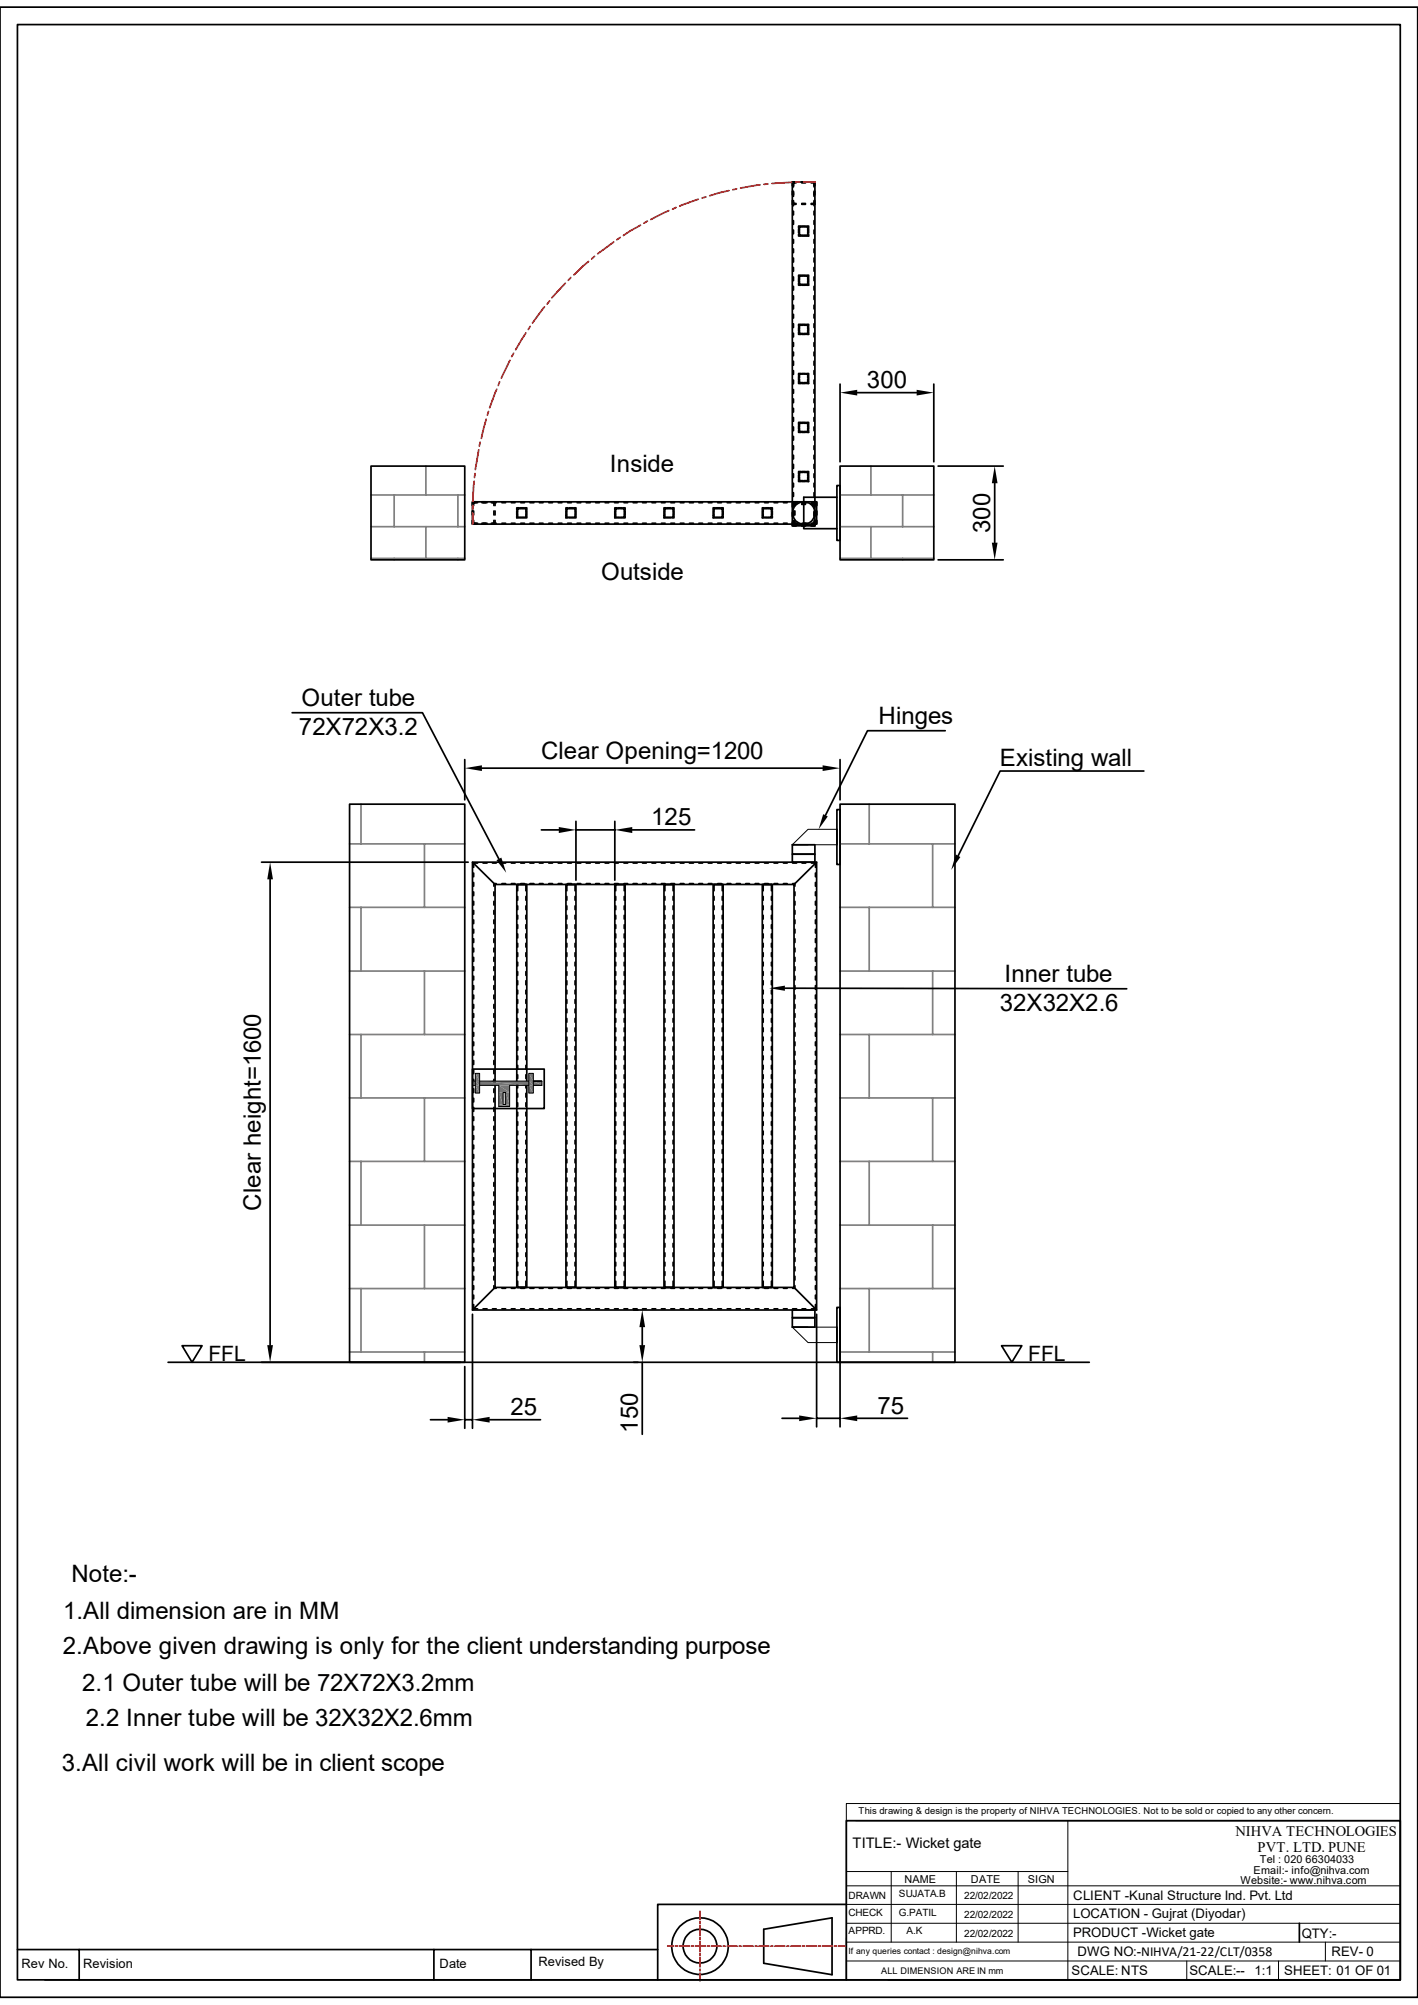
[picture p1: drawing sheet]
<svg xmlns="http://www.w3.org/2000/svg" width="210mm" height="297mm" viewBox="0 0 210 297" stroke-linecap="round" stroke-linejoin="round" font-family="sans-serif">
<g fill="none" stroke="#000" stroke-width=".25">
<path d="M0 1.1h210v294.8h-210zM2.6 3.6h204.8v289.7h-204.8zM51.8 119.1h17v82.7h-17zM124 119.9h.4v8.2h-.4zM124.4 119.1h17v82.7h-17zM70 127.7l3.3 3.3M70 127.7h50.9v66.4h-50.9zM70.1 129.3v.6M70.1 130.7v.6M70.1 132.1v.6M70.1 133.5v.6M70.1 134.9v.5"/>
<path d="M70.1 136.3v.5M70.1 137.7v.5M70.1 139.1v.5M70.7 127.8h-.6v.7M71.5 127.8h.6M72.9 127.8h.6M73.2 132.1v.6M73.2 133.5v.6M73.2 134.9v.5M73.2 136.3v.5M73.2 137.7v.5M73.2 139.1v.5"/>
<path d="M73.3 131h44.3v59.7h-44.3zM73.5 130.9h-.3v.4M74.3 127.8h.6M74.3 130.9h.6M75.7 127.8h.6M75.7 130.9h.6M76.5 131h1.5v59.7h-1.5zM76.7 132v-1h1.2v1M76.7 132.8v.5M76.7 134.2v.5M76.7 135.6v.5M76.7 137v.5"/>
<path d="M76.7 138.3v.6M76.7 139.7v.6M77.1 127.8h.6M77.1 130.9h.6M77.9 132.8v.6M77.9 134.2v.5M77.9 135.6v.5M77.9 137v.5M77.9 138.3v.6M77.9 139.7v.6M78.5 127.8h.6M78.5 130.9h.6"/>
<path d="M79.9 127.8h.5M79.9 130.9h.5M81.3 127.8h.5M81.3 130.9h.5M82.7 127.8h.5M82.7 130.9h.5M83.8 131h1.5v59.7h-1.5zM83.9 132.8v.5M83.9 134.2v.5M83.9 135.6v.5M83.9 137v.5M83.9 138.3v.6"/>
<path d="M83.9 139.7v.6M83.9 132v-1h1.3v1M84.1 127.8h.5M84.1 130.9h.5M85.2 132.8v.6M85.2 134.2v.5M85.2 135.6v.5M85.2 137v.5M85.2 138.3v.6M85.2 139.7v.6M85.5 127.8h.5M85.5 130.9h.5"/>
<path d="M86.8 127.8h.6M86.8 130.9h.6M88.2 127.8h.6M88.2 130.9h.6M89.6 127.8h.6M89.6 130.9h.6M91 127.8h.6M91 130.9h.6M91.1 131h1.5v59.7h-1.5zM91.2 132v-1h1.3v1M91.2 132.8v.5M91.2 134.2v.5"/>
<path d="M91.2 135.6v.5M91.2 137v.5M91.2 138.3v.6M91.2 139.7v.6M92.4 127.8h.6M92.4 130.9h.6M92.5 132.8v.6M92.5 134.2v.5M92.5 135.6v.5M92.5 137v.5M92.5 138.3v.6M92.5 139.7v.6"/>
<path d="M93.8 127.8h.6M93.8 130.9h.6M95.2 127.8h.5M95.2 130.9h.5M96.6 127.8h.5M96.6 130.9h.5M98 127.8h.5M98 130.9h.5M98.3 131h1.5v59.7h-1.5zM98.5 132.8v.5M98.5 134.2v.5M98.5 135.6v.5"/>
<path d="M98.5 137v.5M98.5 138.3v.6M98.5 139.7v.6M98.5 132v-1h1.2v1M99.4 127.8h.5M99.4 130.9h.5M99.7 132.8v.6M99.7 134.2v.5M99.7 135.6v.5M99.7 137v.5M99.7 138.3v.6M99.7 139.7v.6"/>
<path d="M100.8 127.8h.5M100.8 130.9h.5M102.1 127.8h.6M102.1 130.9h.6M103.5 127.8h.6M103.5 130.9h.6M104.9 127.8h.6M104.9 130.9h.6M105.6 131h1.5v59.7h-1.5zM105.7 132v-1h1.3v1M105.7 132.8v.5M105.7 134.2v.5"/>
<path d="M105.7 135.6v.5M105.7 137v.5M105.7 138.3v.6M105.7 139.7v.6M106.3 127.8h.5M106.3 130.9h.5M107 132.8v.6M107 134.2v.5M107 135.6v.5M107 137v.5M107 138.3v.6M107 139.7v.6"/>
<path d="M107.7 127.8h.5M107.7 130.9h.5M109.1 127.8h.5M109.1 130.9h.5M110.4 127.8h.6M110.4 130.9h.6M111.8 127.8h.6M111.8 130.9h.6M112.9 131h1.5v59.7h-1.5zM113 132v-1h1.3v1M113 132.8v.5M113 134.2v.5"/>
<path d="M113 135.6v.5M113 137v.5M113 138.3v.6M113 139.7v.6M113.2 127.8h.6M113.2 130.9h.6M114.3 132.8v.6M114.3 134.2v.5M114.3 135.6v.5M114.3 137v.5M114.3 138.3v.6M114.3 139.7v.6"/>
<path d="M114.6 127.8h.6M114.6 130.9h.6M116 127.8h.6M116 130.9h.6M117.3 125.1h3.4v1.4h-3.4zM117.3 126.5h3.4v1.2h-3.4zM117.3 125.1h.1M117.4 127.8h.6M117.4 130.9h.3v.4M117.7 132.1v.6M117.7 133.5v.6M117.7 134.9v.5"/>
<path d="M117.7 136.3v.5M117.7 137.7v.5M117.7 139.1v.5M118.8 127.8h.5M120.2 127.8h.6v.7M120.8 129.3v.6M120.8 130.7v.6M120.8 132.1v.6M120.8 133.5v.6M120.8 134.9v.5M120.8 136.3v.5M120.8 137.7v.5"/>
<path d="M120.8 139.1v.5M120.9 127.7l-3.3 3.3M124 122.9v2.2M70.1 140.5v.5M70.1 141.8v.6M70.1 143.2v.6M70.1 144.6v.6M70.1 146v.6M70.1 147.4v.6M70.1 148.8v.6M70.1 150.2v.5M70.1 151.6v.5"/>
<path d="M70.1 153v.5M70.1 154.3v.6M70.1 155.7v.6M70.1 157.1v.6M70.1 158.5v.5M70.1 159.9v.5M73.2 140.5v.5M73.2 141.8v.6M73.2 143.2v.6M73.2 144.6v.6M73.2 146v.6M73.2 147.4v.6"/>
<path d="M73.2 148.8v.6M73.2 150.2v.5M73.2 151.6v.5M73.2 153v.5M73.2 154.3v.6M73.2 155.7v.6M73.2 157.1v.6M73.2 158.5v.5M73.2 159.9v.5M76.7 141.1v.6M76.7 142.5v.6M76.7 143.9v.6"/>
<path d="M76.7 145.3v.6M76.7 146.7v.5M76.7 148.1v.5M76.7 149.5v.5M76.7 150.9v.5M76.7 152.3v.5M76.7 153.6v.6M76.7 155v.6M76.7 156.4v.6M76.7 157.8v.6M76.7 159.2v.6M77.9 141.1v.6"/>
<path d="M77.9 142.5v.6M77.9 143.9v.6M77.9 145.3v.6M77.9 146.7v.5M77.9 148.1v.5M77.9 149.5v.5M77.9 150.9v.5M77.9 152.3v.5M77.9 153.6v.6M77.9 155v.6M77.9 156.4v.6M77.9 157.8v.6"/>
<path d="M77.9 159.2v.6M83.9 141.1v.6M83.9 142.5v.6M83.9 143.9v.6M83.9 145.3v.6M83.9 146.7v.5M83.9 148.1v.5M83.9 149.5v.5M83.9 150.9v.5M83.9 152.3v.5M83.9 153.6v.6M83.9 155v.6"/>
<path d="M83.9 156.4v.6M83.9 157.8v.6M83.9 159.2v.6M85.2 141.1v.6M85.2 142.5v.6M85.2 143.9v.6M85.2 145.3v.6M85.2 146.7v.5M85.2 148.1v.5M85.2 149.5v.5M85.2 150.9v.5M85.2 152.3v.5"/>
<path d="M85.2 153.6v.6M85.2 155v.6M85.2 156.4v.6M85.2 157.8v.6M85.2 159.2v.6M91.2 141.1v.6M91.2 142.5v.6M91.2 143.9v.6M91.2 145.3v.6M91.2 146.7v.5M91.2 148.1v.5M91.2 149.5v.5"/>
<path d="M91.2 150.9v.5M91.2 152.3v.5M91.2 153.6v.6M91.2 155v.6M91.2 156.4v.6M91.2 157.8v.6M91.2 159.2v.6M92.5 141.1v.6M92.5 142.5v.6M92.5 143.9v.6M92.5 145.3v.6M92.5 146.7v.5"/>
<path d="M92.5 148.1v.5M92.5 149.5v.5M92.5 150.9v.5M92.5 152.3v.5M92.5 153.6v.6M92.5 155v.6M92.5 156.4v.6M92.5 157.8v.6M92.5 159.2v.6M98.5 141.1v.6M98.5 142.5v.6M98.5 143.9v.6"/>
<path d="M98.5 145.3v.6M98.5 146.7v.5M98.5 148.1v.5M98.5 149.5v.5M98.5 150.9v.5M98.5 152.3v.5M98.5 153.6v.6M98.5 155v.6M98.5 156.4v.6M98.5 157.8v.6M98.5 159.2v.6M99.7 141.1v.6"/>
<path d="M99.7 142.5v.6M99.7 143.9v.6M99.7 145.3v.6M99.7 146.7v.5M99.7 148.1v.5M99.7 149.5v.5M99.7 150.9v.5M99.7 152.3v.5M99.7 153.6v.6M99.7 155v.6M99.7 156.4v.6M99.7 157.8v.6"/>
<path d="M99.7 159.2v.6M105.7 141.1v.6M105.7 142.5v.6M105.7 143.9v.6M105.7 145.3v.6M105.7 146.7v.5M105.7 148.1v.5M105.7 149.5v.5M105.7 150.9v.5M105.7 152.3v.5M105.7 153.6v.6M105.7 155v.6"/>
<path d="M105.7 156.4v.6M105.7 157.8v.6M105.7 159.2v.6M107 141.1v.6M107 142.5v.6M107 143.9v.6M107 145.3v.6M107 146.7v.5M107 148.1v.5M107 149.5v.5M107 150.9v.5M107 152.3v.5"/>
<path d="M107 153.6v.6M107 155v.6M107 156.4v.6M107 157.8v.6M107 159.2v.6M113 141.1v.6M113 142.5v.6M113 143.9v.6M113 145.3v.6M113 146.7v.5M113 148.1v.5M113 149.5v.5"/>
<path d="M113 150.9v.5M113 152.3v.5M113 153.6v.6M113 155v.6M113 156.4v.6M113 157.8v.6M113 159.2v.6M114.3 141.1v.6M114.3 142.5v.6M114.3 143.9v.6M114.3 145.3v.6M114.3 146.7v.5"/>
<path d="M114.3 148.1v.5M114.3 149.5v.5M114.3 150.9v.5M114.3 152.3v.5M114.3 153.6v.6M114.3 155v.6M114.3 156.4v.6M114.3 157.8v.6M114.3 159.2v.6M117.7 140.5v.5M117.7 141.8v.6M117.7 143.2v.6"/>
<path d="M117.7 144.6v.6M117.7 146v.6M117.7 147.4v.6M117.7 148.8v.6M117.7 150.2v.5M117.7 151.6v.5M117.7 153v.5M117.7 154.3v.6M117.7 155.7v.6M117.7 157.1v.6M117.7 158.5v.5M117.7 159.9v.5"/>
<path d="M120.8 140.5v.5M120.8 141.8v.6M120.8 143.2v.6M120.8 144.6v.6M120.8 146v.6M120.8 147.4v.6M120.8 148.8v.6M120.8 150.2v.5M120.8 151.6v.5M120.8 153v.5M120.8 154.3v.6M120.8 155.7v.6"/>
<path d="M120.8 157.1v.6M120.8 158.5v.5M120.8 159.9v.5M70.1 161.3v.5M70.1 162.7v.5M70.1 164v.6M70.1 165.4v.6M70.1 166.8v.6M70.1 168.2v.6M70.1 169.6v.6M70.1 171v.6M70.1 172.4v.6"/>
<path d="M70.1 173.8v.5M70.1 175.2v.5M70.1 176.6v.5M70.1 178v.5M70.1 179.3v.6M73.2 161.3v.5M73.2 162.7v.5M73.2 164v.6M73.2 165.4v.6M73.2 166.8v.6M73.2 168.2v.6M73.2 169.6v.6"/>
<path d="M73.2 171v.6M73.2 172.4v.6M73.2 173.8v.5M73.2 175.2v.5M73.2 176.6v.5M73.2 178v.5M73.2 179.3v.6M76.7 160.6v.6M76.7 162v.5M76.7 163.4v.5M76.7 164.8v.5M76.7 166.2v.5"/>
<path d="M76.7 167.6v.5M76.7 168.9v.6M76.7 170.3v.6M76.7 171.7v.6M76.7 173.1v.6M76.7 174.5v.5M76.7 175.9v.5M76.7 177.2v.6M76.7 178.6v.6M77.9 160.6v.6M77.9 162v.5M77.9 163.4v.5"/>
<path d="M77.9 164.8v.5M77.9 166.2v.5M77.9 167.6v.5M77.9 168.9v.6M77.9 170.3v.6M77.9 171.7v.6M77.9 173.1v.6M77.9 174.5v.5M77.9 175.9v.5M77.9 177.2v.6M77.9 178.6v.6M83.9 160.6v.6"/>
<path d="M83.9 162v.5M83.9 163.4v.5M83.9 164.8v.5M83.9 166.2v.5M83.9 167.6v.5M83.9 168.9v.6M83.9 170.3v.6M83.9 171.7v.6M83.9 173.1v.6M83.9 174.5v.5M83.9 175.9v.5M83.9 177.2v.6"/>
<path d="M83.9 178.6v.6M85.2 160.6v.6M85.2 162v.5M85.2 163.4v.5M85.2 164.8v.5M85.2 166.2v.5M85.2 167.6v.5M85.2 168.9v.6M85.2 170.3v.6M85.2 171.7v.6M85.2 173.1v.6M85.2 174.5v.5"/>
<path d="M85.2 175.9v.5M85.2 177.2v.6M85.2 178.6v.6M91.2 160.6v.6M91.2 162v.5M91.2 163.4v.5M91.2 164.8v.5M91.2 166.2v.5M91.2 167.6v.5M91.2 168.9v.6M91.2 170.3v.6M91.2 171.7v.6"/>
<path d="M91.2 173.1v.6M91.2 174.5v.5M91.2 175.9v.5M91.2 177.2v.6M91.2 178.6v.6M92.5 160.6v.6M92.5 162v.5M92.5 163.4v.5M92.5 164.8v.5M92.5 166.2v.5M92.5 167.6v.5M92.5 168.9v.6"/>
<path d="M92.5 170.3v.6M92.5 171.7v.6M92.5 173.1v.6M92.5 174.5v.5M92.5 175.9v.5M92.5 177.2v.6M92.5 178.6v.6M98.5 160.6v.6M98.5 162v.5M98.5 163.4v.5M98.5 164.8v.5M98.5 166.2v.5"/>
<path d="M98.5 167.6v.5M98.5 168.9v.6M98.5 170.3v.6M98.5 171.7v.6M98.5 173.1v.6M98.5 174.5v.5M98.5 175.9v.5M98.5 177.2v.6M98.5 178.6v.6M99.7 160.6v.6M99.7 162v.5M99.7 163.4v.5"/>
<path d="M99.7 164.8v.5M99.7 166.2v.5M99.7 167.6v.5M99.7 168.9v.6M99.7 170.3v.6M99.7 171.7v.6M99.7 173.1v.6M99.7 174.5v.5M99.7 175.9v.5M99.7 177.2v.6M99.7 178.6v.6M105.7 160.6v.6"/>
<path d="M105.7 162v.5M105.7 163.4v.5M105.7 164.8v.5M105.7 166.2v.5M105.7 167.6v.5M105.7 168.9v.6M105.7 170.3v.6M105.7 171.7v.6M105.7 173.1v.6M105.7 174.5v.5M105.7 175.9v.5M105.7 177.2v.6"/>
<path d="M105.7 178.6v.6M107 160.6v.6M107 162v.5M107 163.4v.5M107 164.8v.5M107 166.2v.5M107 167.6v.5M107 168.9v.6M107 170.3v.6M107 171.7v.6M107 173.1v.6M107 174.5v.5"/>
<path d="M107 175.9v.5M107 177.2v.6M107 178.6v.6M113 160.6v.6M113 162v.5M113 163.4v.5M113 164.8v.5M113 166.2v.5M113 167.6v.5M113 168.9v.6M113 170.3v.6M113 171.7v.6"/>
<path d="M113 173.1v.6M113 174.5v.5M113 175.9v.5M113 177.2v.6M113 178.6v.6M114.3 160.6v.6M114.3 162v.5M114.3 163.4v.5M114.3 164.8v.5M114.3 166.2v.5M114.3 167.6v.5M114.3 168.9v.6"/>
<path d="M114.3 170.3v.6M114.3 171.7v.6M114.3 173.1v.6M114.3 174.5v.5M114.3 175.9v.5M114.3 177.2v.6M114.3 178.6v.6M117.7 161.3v.5M117.7 162.7v.5M117.7 164v.6M117.7 165.4v.6M117.7 166.8v.6"/>
<path d="M117.7 168.2v.6M117.7 169.6v.6M117.7 171v.6M117.7 172.4v.6M117.7 173.8v.5M117.7 175.2v.5M117.7 176.6v.5M117.7 178v.5M117.7 179.3v.6M120.8 161.3v.5M120.8 162.7v.5M120.8 164v.6"/>
<path d="M120.8 165.4v.6M120.8 166.8v.6M120.8 168.2v.6M120.8 169.6v.6M120.8 171v.6M120.8 172.4v.6M120.8 173.8v.5M120.8 175.2v.5M120.8 176.6v.5M120.8 178v.5M120.8 179.3v.6M70.1 193.3v.6h.6"/>
<path d="M70.1 180.7v.6M70.1 182.1v.6M70.1 183.5v.6M70.1 184.9v.6M70.1 186.3v.6M70.1 187.7v.6M70.1 189.1v.5M70.1 190.5v.5M70.1 191.9v.5M71.5 193.9h.6M72.9 193.9h.6M73.2 190.5v.3h.3"/>
<path d="M73.2 180.7v.6M73.2 182.1v.6M73.2 183.5v.6M73.2 184.9v.6M73.2 186.3v.6M73.2 187.7v.6M73.2 189.1v.5M73.3 190.7l-3.3 3.4M74.3 193.9h.6M74.3 190.8h.6M75.7 193.9h.6M75.7 190.8h.6"/>
<path d="M76.7 189.8v.9h1.2v-.9M76.7 180v.6M76.7 181.4v.6M76.7 182.8v.6M76.7 184.2v.5M76.7 185.6v.5M76.7 187v.5M76.7 188.4v.5M77.1 193.9h.6M77.1 190.8h.6M77.9 180v.6M77.9 181.4v.6"/>
<path d="M77.9 182.8v.6M77.9 184.2v.5M77.9 185.6v.5M77.9 187v.5M77.9 188.4v.5M78.5 193.9h.6M78.5 190.8h.6M79.9 193.9h.5M79.9 190.8h.5M81.3 193.9h.5M81.3 190.8h.5M82.7 193.9h.5"/>
<path d="M82.7 190.8h.5M83.9 180v.6M83.9 181.4v.6M83.9 182.8v.6M83.9 184.2v.5M83.9 185.6v.5M83.9 187v.5M83.9 188.4v.5M83.9 189.8v.9h1.3v-.9M84.1 193.9h.5M84.1 190.8h.5M85.2 180v.6"/>
<path d="M85.2 181.4v.6M85.2 182.8v.6M85.2 184.2v.5M85.2 185.6v.5M85.2 187v.5M85.2 188.4v.5M85.5 193.9h.5M85.5 190.8h.5M86.8 193.9h.6M86.8 190.8h.6M88.2 193.9h.6M88.2 190.8h.6"/>
<path d="M89.6 193.9h.6M89.6 190.8h.6M91 193.9h.6M91 190.8h.6M91.2 189.8v.9h1.3v-.9M91.2 180v.6M91.2 181.4v.6M91.2 182.8v.6M91.2 184.2v.5M91.2 185.6v.5M91.2 187v.5M91.2 188.4v.5"/>
<path d="M92.4 193.9h.6M92.4 190.8h.6M92.5 180v.6M92.5 181.4v.6M92.5 182.8v.6M92.5 184.2v.5M92.5 185.6v.5M92.5 187v.5M92.5 188.4v.5M93.8 193.9h.6M93.8 190.8h.6M95.2 193.9h.5"/>
<path d="M95.2 190.8h.5M96.6 193.9h.5M96.6 190.8h.5M98 193.9h.5M98 190.8h.5M98.5 180v.6M98.5 181.4v.6M98.5 182.8v.6M98.5 184.2v.5M98.5 185.6v.5M98.5 187v.5M98.5 188.4v.5"/>
<path d="M98.5 189.8v.9h1.2v-.9M99.4 193.9h.5M99.4 190.8h.5M99.7 180v.6M99.7 181.4v.6M99.7 182.8v.6M99.7 184.2v.5M99.7 185.6v.5M99.7 187v.5M99.7 188.4v.5M100.8 193.9h.5M100.8 190.8h.5"/>
<path d="M102.1 193.9h.6M102.1 190.8h.6M103.5 193.9h.6M103.5 190.8h.6M104.9 193.9h.6M104.9 190.8h.6M105.7 189.8v.9h1.3v-.9M105.7 180v.6M105.7 181.4v.6M105.7 182.8v.6M105.7 184.2v.5M105.7 185.6v.5"/>
<path d="M105.7 187v.5M105.7 188.4v.5M106.3 193.9h.5M106.3 190.8h.5M107 180v.6M107 181.4v.6M107 182.8v.6M107 184.2v.5M107 185.6v.5M107 187v.5M107 188.4v.5M107.7 193.9h.5"/>
<path d="M107.7 190.8h.5M109.1 193.9h.5M109.1 190.8h.5M110.4 193.9h.6M110.4 190.8h.6M111.8 193.9h.6M111.8 190.8h.6M113 189.8v.9h1.3v-.9M113 180v.6M113 181.4v.6M113 182.8v.6M113 184.2v.5"/>
<path d="M113 185.6v.5M113 187v.5M113 188.4v.5M113.2 193.9h.6M113.2 190.8h.6M114.3 180v.6M114.3 181.4v.6M114.3 182.8v.6M114.3 184.2v.5M114.3 185.6v.5M114.3 187v.5M114.3 188.4v.5"/>
<path d="M114.6 193.9h.6M114.6 190.8h.6M116 193.9h.6M116 190.8h.6M117.3 195.2h3.4v1.4h-3.4zM117.3 194.1h3.4v1.1h-3.4zM117.3 196.6h.1M117.4 193.9h.6M117.6 190.7l3.3 3.4M117.7 190.5v.3h-.3M117.7 180.7v.6M117.7 182.1v.6"/>
<path d="M117.7 183.5v.6M117.7 184.9v.6M117.7 186.3v.6M117.7 187.7v.6M117.7 189.1v.5M118.8 193.9h.5M120.8 193.3v.6h-.6M120.8 180.7v.6M120.8 182.1v.6M120.8 183.5v.6M120.8 184.9v.6M120.8 186.3v.6"/>
<path d="M120.8 187.7v.6M120.8 189.1v.5M120.8 190.5v.5M120.8 191.9v.5M124 193.7h.4v8.1h-.4zM124 196.6v2.3M24.9 201.8h136.4M131.5 293.3h75.9"/>
</g>
<path d="M119.7 125.1h-2.4h6.7M124 122.9h-4.3l-2.4 2.2M117.3 196.6l2.4 2.3h4.3M119.7 196.6h-2.4h6.7M125.3 267.2h82.1v2.5h-82.1zM125.3 279.4h82.1M158.2 269.7h49.2M125.3 287.7h82.1M125.3 284.9h82.1M125.3 282.1h82.1" fill="none" stroke="#000" stroke-width=".15"/>
<g fill="none" stroke="#808080" stroke-width=".25">
<path d="M53.5 119.1v5.9M128.7 119.1v5.9M51.8 125h17M51.8 134.4h17M53.5 134.4v9.4M62.9 125v9.4M124.4 125h17M124.4 134.4h17M128.7 134.4v9.4M138.1 125v9.4M51.8 143.8h17M51.8 153.2h17"/>
<path d="M53.5 153.2v9.4M62.9 143.8v9.4M124.4 143.8h17M124.4 153.2h17M128.7 153.2v9.4M138.1 143.8v9.4M51.8 162.6h17M51.8 172h17M53.5 172v9.5M62.9 162.6v9.4M124.4 162.6h17M124.4 172h17"/>
<path d="M128.7 172v9.5M138.1 162.6v9.4M51.8 181.5h17M51.8 190.9h17M53.5 190.9v9.4M62.9 181.5v9.4M124.4 181.5h17M124.4 190.9h17M128.7 190.9v9.4M138.1 181.5v9.4M51.8 200.3h17M62.9 200.3v1.5"/>
<path d="M124.4 200.3h17M138.1 200.3v1.5"/>
</g>
<path d="M158.5 270.3h24v6.6h-24z" fill="#fff"/>
<path d="M125.3 269.7v23.6M125.3 277.2h32.9M126.7 269.7h31.5v23.6M132 277.2v10.5M141.6 277.2v10.5M150.8 277.2v10.5M125.3 290.5h82.1M175.8 290.5v2.8M189.4 290.5v2.8M196.3 287.7v2.8" fill="none" stroke="#000" stroke-width=".15"/>
<g fill="none" stroke="#000" stroke-width=".25">
<path d="M125.3 269.7h82.1v23.6h-82.1zM2.6 288.8h94.8M11.7 288.8v4.5M64.3 288.8v4.5M78.7 288.8v4.5M97.4 293.3h27.9M113.1 285.8l10.1-1.7v8.4l-10.1-1.7zM125.3 282.1h-27.9v11.2h-90.8M192.4 284.9v2.8"/>
<circle cx="103.7" cy="288.3" r="4.2"/>
<circle cx="103.7" cy="288.3" r="2.5"/>
</g>
<g fill="none" stroke="#f00" stroke-width=".25">
<path d="M98.9 288.3h.9M100.1 288.3h.3M100.7 288.3h1.4M102.4 288.3h.3M103 288.3h1.5M103.7 283.1v1.3M103.7 284.6v.3M103.7 285.2v1.5M103.7 287v.3M103.7 287.6v1.5M103.7 289.3v.3M103.7 289.9v1.5"/>
<path d="M103.7 291.7v.3M103.7 292.3v1.2M104.8 288.3h.3M105.4 288.3h1.4M107.1 288.3h.3M107.7 288.3h1.5M109.5 288.3h.3M110.1 288.3h1.4M111.8 288.3h.3M112.4 288.3h1.5M114.2 288.3h.3M114.8 288.3h1.4"/>
<path d="M116.5 288.3h.3M117.1 288.3h1.5M118.9 288.3h.3M119.5 288.3h1.4M121.2 288.3h.3M121.8 288.3h1.5M123.6 288.3h.3M124.2 288.3h.9"/>
</g>
<g fill="#bababa">
<path d="M74.5 161.8l.4 1.8h-.4z"/>
<path d="M74.5 161.8h.4v1.8z"/>
</g>
<g fill="#767676">
<path d="M78.3 159l.7 1.1h-.7z"/>
<path d="M78.3 159h.7v1.1z"/>
<path d="M70.4 159l.6 1.1h-.6z"/>
<path d="M70.4 159h.6v1.1z"/>
<path d="M79 160.1l1.3 .7h-1.3z"/>
<path d="M79 160.1h1.3v.7z"/>
<path d="M78.3 160.1l.7 .7h-.7z"/>
<path d="M78.3 160.1h.7v.7z"/>
<path d="M71 160.1l7.3 .7h-7.3z"/>
<path d="M71 160.1h7.3v.7z"/>
<path d="M70.4 160.1l.6 .7h-.6z"/>
<path d="M70.4 160.1h.6v.7z"/>
<path d="M70 160.1l.4 .7h-.4z"/>
<path d="M70 160.1h.4v.7z"/>
<path d="M73.9 160.8l1.6 1h-1.6z"/>
<path d="M73.9 160.8h1.6v1z"/>
<path d="M78.3 160.8l.7 1.1h-.7z"/>
<path d="M78.3 160.8h.7v1.1z"/>
<path d="M70.4 160.8l.6 1.1h-.6z"/>
<path d="M70.4 160.8h.6v1.1z"/>
<path d="M74.9 161.8l.6 1.8h-.6z"/>
<path d="M74.9 161.8h.6v1.8z"/>
<path d="M73.9 161.8l.6 1.8h-.6z"/>
<path d="M73.9 161.8h.6v1.8z"/>
<path d="M73.9 163.6l1.6 .3h-1.6z"/>
<path d="M73.9 163.6h1.6v.3z"/>
</g>
<path d="M70.4 159h.6v2.9h-.6zM78.3 159h.7v2.9h-.7zM70.4 160.1h-.4v.7h.4M71 160.8h2.9v3.1h1.6v-3.1h2.8M71 160.1h7.3M74.5 161.8h.4v1.8h-.4zM80.3 160.1h-1.3h1.3v.7h-1.3h1.3" fill="none" stroke="#000" stroke-width=".15"/>
<g fill="none" stroke="#000" stroke-width=".25">
<path d="M117.3 27h3.4v50.9h-3.4zM117.3 27.5v-.5h.6h-.4v.7M117.3 29.7v.6h.6M117.3 28.3v.6M117.5 29.9v.6M117.5 31.3v.5M117.5 32.7v.5M117.5 34.1v.5M117.5 35.5v.5M117.5 36.9v.5M117.5 38.2v.6M117.5 39.6v.6"/>
<path d="M117.5 29.7v.4h.4M117.5 28.3v.8M117.9 27.1h-.4v.4M118.3 34.7v.3h.3M118.3 34v.5M118.4 34.3v.5h.6M118.6 33.5h-.3v.3M118.7 27h.6M118.7 30.3h.6M118.7 30.1h.6M118.7 27.1h.6M118.7 35h.6"/>
<path d="M118.7 33.5h.6M119 33.6h-.6v.6M119.1 33.6h.5v.6M119.5 33.5h.3v.3M119.6 34.3v.5h-.5M119.8 34.7v.3h-.3M119.8 34v.5M120.1 27.1h.5v.4M120.1 30.1h.5M120.6 28.3v.8M120.6 29.7v.8M120.6 31.3v.5"/>
<path d="M120.6 32.7v.5M120.6 34.1v.5M120.6 35.5v.5M120.6 36.9v.5M120.6 38.2v.6M120.6 39.6v.6M120.7 27.5v-.5h-.6h.5v.7M120.7 29.7v.6h-.6M120.7 28.3v.6M117.5 41v.6M117.5 42.4v.6M117.5 43.8v.6"/>
<path d="M117.5 45.2v.6M117.5 46.6v.5M117.5 48v.5M117.5 49.4v.5M117.5 50.8v.5M117.5 52.2v.5M117.5 53.5v.6M117.5 54.9v.6M117.5 56.3v.6M117.5 57.7v.6M117.5 59.1v.5M118.3 41.9v.3h.3"/>
<path d="M118.3 49.2v.3h.3M118.3 56.5v.3h.3M118.3 41.2v.6M118.3 48.5v.6M118.3 55.8v.5M118.4 41.6v.5h.6M118.4 48.9v.5h.6M118.4 56.1v.6h.6M118.6 40.8h-.3v.3M118.6 48h-.3v.3M118.6 55.3h-.3v.3M118.7 42.2h.6"/>
<path d="M118.7 40.8h.6M118.7 49.5h.6M118.7 48h.6M118.7 56.8h.6M118.7 55.3h.6M119 40.9h-.6v.5M119 48.2h-.6v.5M119 55.4h-.6v.6M119.1 40.9h.5v.5M119.1 48.2h.5v.5M119.1 55.4h.5v.6M119.5 40.8h.3v.3"/>
<path d="M119.5 48h.3v.3M119.5 55.3h.3v.3M119.6 41.6v.5h-.5M119.6 48.9v.5h-.5M119.6 56.1v.6h-.5M119.8 41.2v.6M119.8 41.9v.3h-.3M119.8 48.5v.6M119.8 49.2v.3h-.3M119.8 55.8v.5M119.8 56.5v.3h-.3M120.6 41v.6"/>
<path d="M120.6 42.4v.6M120.6 43.8v.6M120.6 45.2v.6M120.6 46.6v.5M120.6 48v.5M120.6 49.4v.5M120.6 50.8v.5M120.6 52.2v.5M120.6 53.5v.6M120.6 54.9v.6M120.6 56.3v.6M120.6 57.7v.6"/>
<path d="M120.6 59.1v.5M124.4 56.9v11.5M127 58.2h8.8M138.3 56.9v11.5M54.9 69h13.9v13.9h-13.9zM70 74.3h50.9v3.3h-50.9zM70 75.7v.6M70 77.1v.5h.5M70 77.5h.7M70.1 75.7v.6M70.1 77.1v.4M70.5 74.3h-.5v.6v-.4h.7"/>
<path d="M70.5 74.5h-.4v.4M71.4 74.5h.7M71.4 74.3h.5M71.4 77.6h.5M72.1 77.5h-.7M72.8 74.3h.5v.6M72.8 74.5h.4v.4M72.9 74.5h.6M72.9 77.5h.6M73.2 77.1v.4h-.4M73.2 75.7v.6M73.3 77.1v.5h-.5"/>
<path d="M73.3 75.7v.6M74.3 74.5h.6M74.3 77.5h.6M75.7 74.5h.6M75.7 77.5h.6M76.5 76.4v.3h.4M76.5 75.7v.6M76.7 76.1v.5h.5M76.9 75.2h-.4v.4M77 75.2h.6M77 76.7h.6M77.1 74.5h.6"/>
<path d="M77.1 77.5h.6M77.2 75.4h-.5v.5M77.3 75.4h.6v.5M77.7 75.2h.3v.4M77.9 76.1v.5h-.6M78 76.4v.3h-.3M78 75.7v.6M78.5 74.5h.6M78.5 77.5h.6M79.9 74.5h.5M79.9 77.5h.5M81.3 74.5h.5"/>
<path d="M81.3 77.5h.5M82.7 74.5h.5M82.7 77.5h.5M83.8 76.4v.3h.3M83.8 75.7v.6M83.9 76.1v.5h.6M84.1 74.5h.5M84.1 77.5h.5M84.1 75.2h-.3v.4M84.3 75.2h.5M84.3 76.7h.5M84.5 75.4h-.6v.5"/>
<path d="M84.6 75.4h.6v.5M85 75.2h.3v.4M85.2 76.1v.5h-.6M85.3 76.4v.3h-.3M85.3 75.7v.6M85.5 74.5h.5M85.5 77.5h.5M86.8 74.5h.6M86.8 77.5h.6M88.2 74.5h.6M88.2 77.5h.6M89.6 74.5h.6"/>
<path d="M89.6 77.5h.6M91 74.5h.6M91 77.5h.6M91.1 76.4v.3h.3M91.1 75.7v.6M91.2 76.1v.5h.5M91.4 75.2h-.3v.4M91.5 75.2h.6M91.5 76.7h.6M91.7 75.4h-.5v.5M91.9 75.4h.6v.5M92.2 75.2h.4v.4"/>
<path d="M92.4 74.5h.6M92.4 77.5h.6M92.5 76.1v.5h-.6M92.6 76.4v.3h-.4M92.6 75.7v.6M93.8 74.5h.6M93.8 77.5h.6M95.2 74.5h.5M95.2 77.5h.5M96.6 74.5h.5M96.6 77.5h.5M98 74.5h.5"/>
<path d="M98 77.5h.5M98.3 76.4v.3h.4M98.3 75.7v.6M98.5 76.1v.5h.5M98.7 75.2h-.4v.4M98.8 75.2h.6M98.8 76.7h.6M99 75.4h-.5v.5M99.1 75.4h.6v.5M99.4 74.5h.5M99.4 77.5h.5M99.5 75.2h.3v.4"/>
<path d="M99.7 76.1v.5h-.6M99.8 76.4v.3h-.3M99.8 75.7v.6M100.8 74.5h.5M100.8 77.5h.5M102.1 74.5h.6M102.1 77.5h.6M103.5 74.5h.6M103.5 77.5h.6M104.9 74.5h.6M104.9 77.5h.6M105.6 76.4v.3h.4"/>
<path d="M105.6 75.7v.6M105.7 76.1v.5h.6M106 75.2h-.4v.4M106.1 75.2h.5M106.1 76.7h.5M106.3 74.5h.5M106.3 77.5h.5M106.3 75.4h-.6v.5M106.4 75.4h.6v.5M106.8 75.2h.3v.4M107 76.1v.5h-.6M107.1 76.4v.3h-.3"/>
<path d="M107.1 75.7v.6M107.7 74.5h.5M107.7 77.5h.5M109.1 74.5h.5M109.1 77.5h.5M110.4 74.5h.6M110.4 77.5h.6M111.8 74.5h.6M111.8 77.5h.6M112.9 75.7v.6M112.9 76.4v.3h.3M113 76.1v.5h.6"/>
<path d="M113.2 75.2h-.3v.4M113.2 74.5h.6M113.2 77.5h.6M113.4 75.2h.5M113.4 76.7h.5M113.6 75.4h-.6v.5M113.7 75.4h.6v.5M114 75.2h.4v.4M114.3 76.1v.5h-.6M114.4 76.4v.3h-.4M114.4 75.7v.6M114.6 74.5h.6"/>
<path d="M114.6 77.5h.6M116 74.5h.6M116 77.5h.6M117.3 75.9v.6M117.4 74.5h.6M117.4 77.5h.8M117.5 60.5v.5M117.5 61.8v.6M117.5 63.2v.6M117.5 64.6v.6M117.5 66v.6M117.5 67.4v.6"/>
<path d="M117.5 68.8v.6M117.5 70.2v.5M117.5 71.6v.5M117.5 73v.5M117.5 74.4v.5M117.5 75.7v.8M117.5 77.1v.8h.4h-.6v-.6M117.5 77.3v.4h.4M117.6 75.7v.6M117.6 77.1v.5h.6M117.7 75.7v.6M117.7 77.1v.4"/>
<path d="M117.9 74.5h-.6v.6M117.9 74.7h-.4v.4M118.2 74.3h-.6v.6M118.2 74.5h-.5v.4M118.3 63.8v.3h.3M118.3 71v.3h.3M118.3 63v.6M118.3 70.3v.6M118.4 63.4v.5h.6M118.4 70.7v.5h.6M118.6 62.6h-.3v.3M118.6 69.8h-.3v.4"/>
<path d="M118.7 77.9h.6M118.7 64.1h.6M118.7 62.6h.6M118.7 71.3h.6M118.7 69.8h.6M118.7 74.5h.6M118.7 77.7h.6M118.7 74.7h.6M118.8 77.5h.7M119 62.7h-.6v.5M119 70h-.6v.5M119 74.3h.5"/>
<path d="M119 77.6h.5M119.1 62.7h.5v.5M119.1 70h.5v.5M119.5 62.6h.3v.3M119.5 69.8h.3v.4M119.5 74.5h-.7M119.6 63.4v.5h-.5M119.6 70.7v.5h-.5M119.8 63v.6M119.8 63.8v.3h-.3M119.8 70.3v.6M119.8 71v.3h-.3"/>
<path d="M120.1 74.5h.6v.6M120.1 74.7h.5v.4M120.1 77.7h.5M120.2 77.5h.7v-.4v.5h-.5M120.4 74.3h.5v.6v-.4h-.7M120.4 74.5h.4v.4M120.6 77.1v.8M120.6 60.5v.5M120.6 61.8v.6M120.6 63.2v.6M120.6 64.6v.6M120.6 66v.6"/>
<path d="M120.6 67.4v.6M120.6 68.8v.6M120.6 70.2v.5M120.6 71.6v.5M120.6 73v.5M120.6 74.4v.5M120.6 75.7v.8M120.7 77.3v.6h-.6M120.7 75.9v.6M120.8 77.1v.4h-.4M120.8 75.7v.6M120.9 75.7v.6"/>
<path d="M124 71.9h.4v8.2h-.4zM124 73.7h-5v4.6h5M124.4 69h13.9v13.9h-13.9zM138.9 69h9.7M147.3 71.6v8.8M138.9 82.9h9.7M43.3 105.6h19.3l11.3 21.6M68.8 112.5v6M71.4 113.8h50.4M124.4 112.5v6M140 108.2h-11.5l-6.2 12.6M169.4 114.2h-21.3l-6.2 12.6"/>
<path d="M38.7 127.7h30.6M40 130.3v69M80.2 122.9h2.6M85.3 121.7v8.7M85.3 122.9h5.8M91.1 121.7v8.7M93.6 122.9h9.3M70 158.4h10.6v5.8h-10.6zM116.2 146.4l50.7 .1M27 199.3h2.9l-1.5 2.5zM70 194.7v16.9M93.9 194.1h.6"/>
<path d="M95.1 196.6v2.7M120.9 194.7v16.7M124.4 193.8v17.6M148.3 199.3h3l-1.4 2.5zM38.7 201.8h29.5M63.8 210.3h2.5M68.8 202.4v9.2M68.8 210.3h1.2M72.5 210.3h7.6M93.9 201.8h.6M95.1 201.8v10.7M115.8 210.1h2.6"/>
<path d="M120.9 210.1h3.5M127 210.1h7.4"/>
<circle cx="119" cy="76" r="1.65"/>
</g>
<g fill="none" stroke="#f00" stroke-width=".25">
<path d="M87.2 38.7l-2.2 2M88.1 38l-.5 .4M90.9 35.9l-2.4 1.7M91.9 35.2l-.5 .3M94.9 33.4l-2.6 1.5M95.9 32.8l-.5 .3M99.1 31.2l-2.7 1.3M100.1 30.7l-.5 .3M103.4 29.5l-2.7 1M104.6 29.2l-.6 .1M107.9 28.2l-2.8 .8M109.1 28l-.6 .1"/>
<path d="M112.6 27.4l-2.9 .5M113.7 27.3h-.5M117.3 27l-3 .2M117.9 27h.5M119 27h1.7M73.6 57.7l-1.1 2.7M74 56.6l-.2 .5M75.5 53.4l-1.2 2.6M76.1 52.3l-.3 .5M77.9 49.3l-1.5 2.5M78.5 48.3l-.3 .5M80.6 45.5l-1.7 2.3"/>
<path d="M81.4 44.6l-.4 .4M83.7 42l-2 2.1M84.5 41.1l-.3 .4M70 74.8v.6M70 76v1.6M70.2 71.3l-.2 3M70.4 70.1l-.1 .6M70.9 66.6l-.5 3M71.1 65.5l-.1 .6M72 62.1l-.7 2.8M72.3 61l-.1 .5"/>
</g>
<g fill="none" stroke="#808080" stroke-width=".25">
<path d="M54.9 73.3h13.9M54.9 78h13.9M58.4 73.3v4.7M63.1 69v4.3M63.1 78v4.7M67.8 73.3v4.7M124.4 73.3h13.9M124.4 78h13.9M129 69v4.3M129 78v4.7M133.7 73.3v4.7M54.9 82.7h13.9"/>
<path d="M58.4 82.7v.2M67.8 82.7v.2M124.4 82.7h13.9M133.7 82.7v.2"/>
</g>
<g fill="#000">
<path d="M124.4 58.2l2.6-.5v.9zM135.8 57.7l2.5 .5-2.5 .4zM147.3 69l.4 2.6h-.8zM146.9 80.4h.8l-.4 2.5zM68.8 113.8l2.6-.4v.8zM121.8 113.4l2.6 .4-2.6 .4zM40 127.7l.4 2.6h-.8zM73.5 127.4l.8-.4 .7 2.3zM82.8 122.5l2.5 .4-2.5 .5zM91.1 122.9l2.5-.4v.9zM121.9 120.6l.7 .3-1.4 2zM141.6 126.6l.6 .4-1.3 1.9z"/>
<path d="M113.9 146.4l2.3-.4v.8zM39.6 199.3h.8l-.4 2.5zM95.1 194.1l.4 2.5h-.8zM94.7 199.3h.8l-.4 2.5zM66.3 209.9l2.5 .4-2.5 .4zM70 210.3l2.5-.4v.8zM118.4 209.7l2.5 .4-2.5 .4zM124.4 210.1l2.6-.4v.8z"/>
</g>
<g font-size="3.6">
<text x="128.4" y="57.5">300</text>
<text x="90.3" y="69.9">Inside</text>
<text x="146.6" y="79" transform="rotate(-90 146.6 79)">300</text>
<text x="89" y="85.9">Outside</text>
<text x="44.7" y="104.6">Outer tube</text>
<text x="130.1" y="107.2">Hinges</text>
<text x="44.3" y="108.8">72X72X3.2</text>
<text x="80.1" y="112.4">Clear Opening=1200</text>
<text x="148.1" y="113.4">Existing wall</text>
<text x="96.4" y="122.3">125</text>
<text x="148.1" y="149.8">32X32X2.6</text>
<text x="148.8" y="145.5">Inner tube</text>
<text x="38.6" y="179.3" transform="rotate(-90 38.6 179.3)">Clear height=1600</text>
<text x="75.6" y="209.6">25</text>
<text x="130" y="209.4">75</text>
<text x="94.4" y="212.3" transform="rotate(-90 94.4 212.3)">150</text>
<text x="9.4" y="239.9">1.All dimension are in MM</text>
<text x="10.6" y="234.4">Note:-</text>
<text x="9.3" y="245">2.Above given drawing is only for the client understanding purpose</text>
<text x="12.1" y="250.5">2.1 Outer tube will be 72X72X3.2mm</text>
<text x="12.7" y="255.7">2.2 Inner tube will be 32X32X2.6mm</text>
<text x="9.1" y="262.3">3.All civil work will be in client scope</text>
</g>
<g font-size="3.1">
<text x="30.9" y="201.6">FFL</text>
<text x="152.3" y="201.6">FFL</text>
</g>
<g font-size="2.2">
<text x="126.3" y="273.7">TITLE:- Wicket gate</text>
<text x="183" y="271.9">NIHVA TECHNOLOGIES</text>
<text x="186.3" y="274.4">PVT. LTD. PUNE</text>
</g>
<g font-size="1.9">
<text x="159" y="281.4">CLIENT -Kunal Structure Ind. Pvt. Ltd</text>
<text x="158.9" y="287">PRODUCT -Wicket gate</text>
<text x="158.9" y="284.2">LOCATION - Gujrat (Diyodar)</text>
<text x="192.8" y="287">QTY:-</text>
<text x="3.2" y="291.5">Rev No.</text>
<text x="12.3" y="291.5">Revision</text>
<text x="65.1" y="291.5">Date</text>
<text x="79.8" y="291.3">Revised By</text>
<text x="158.7" y="292.6">SCALE: NTS</text>
<text x="159.6" y="289.8">DWG NO:-NIHVA/21-22/CLT/0358</text>
<text x="176.1" y="292.6">SCALE:--</text>
<text x="185.8" y="292.6">1:1</text>
<text x="190.2" y="292.6">SHEET: 01 OF 01</text>
<text x="197.2" y="289.8">REV- 0</text>
</g>
<g font-size="1.6">
<text x="133.9" y="278.9">NAME</text>
<text x="143.8" y="278.9">DATE</text>
<text x="152.2" y="278.9">SIGN</text>
<text x="183.7" y="279.1">Website:- www.nihva.com</text>
<text x="185.7" y="277.7">Email:- info@nihva.com</text>
<text x="186.6" y="276">Tel : 020 66304033</text>
</g>
<g font-size="1.5">
<text x="125.7" y="281.3">DRAWN</text>
<text x="133.1" y="281">SUJATA.B</text>
<text x="142.8" y="281.3">22/02/2022</text>
<text x="125.6" y="283.8">CHECK</text>
<text x="125.7" y="286.6">APPRD.</text>
<text x="133.1" y="283.8">G.PATIL</text>
<text x="134.3" y="286.6">A.K</text>
<text x="142.8" y="284.1">22/02/2022</text>
<text x="142.8" y="286.9">22/02/2022</text>
</g>
<g font-size="1.4">
<text x="127.2" y="268.7">This drawing &amp; design is the property of NIHVA TECHNOLOGIES. Not to be sold or copied to any other concern.</text>
<text x="130.5" y="292.4">ALL DIMENSION ARE IN mm</text>
</g>
<text font-size="1.3" x="125.6" y="289.5">If any queries contact : design@nihva.com</text>
</svg>
